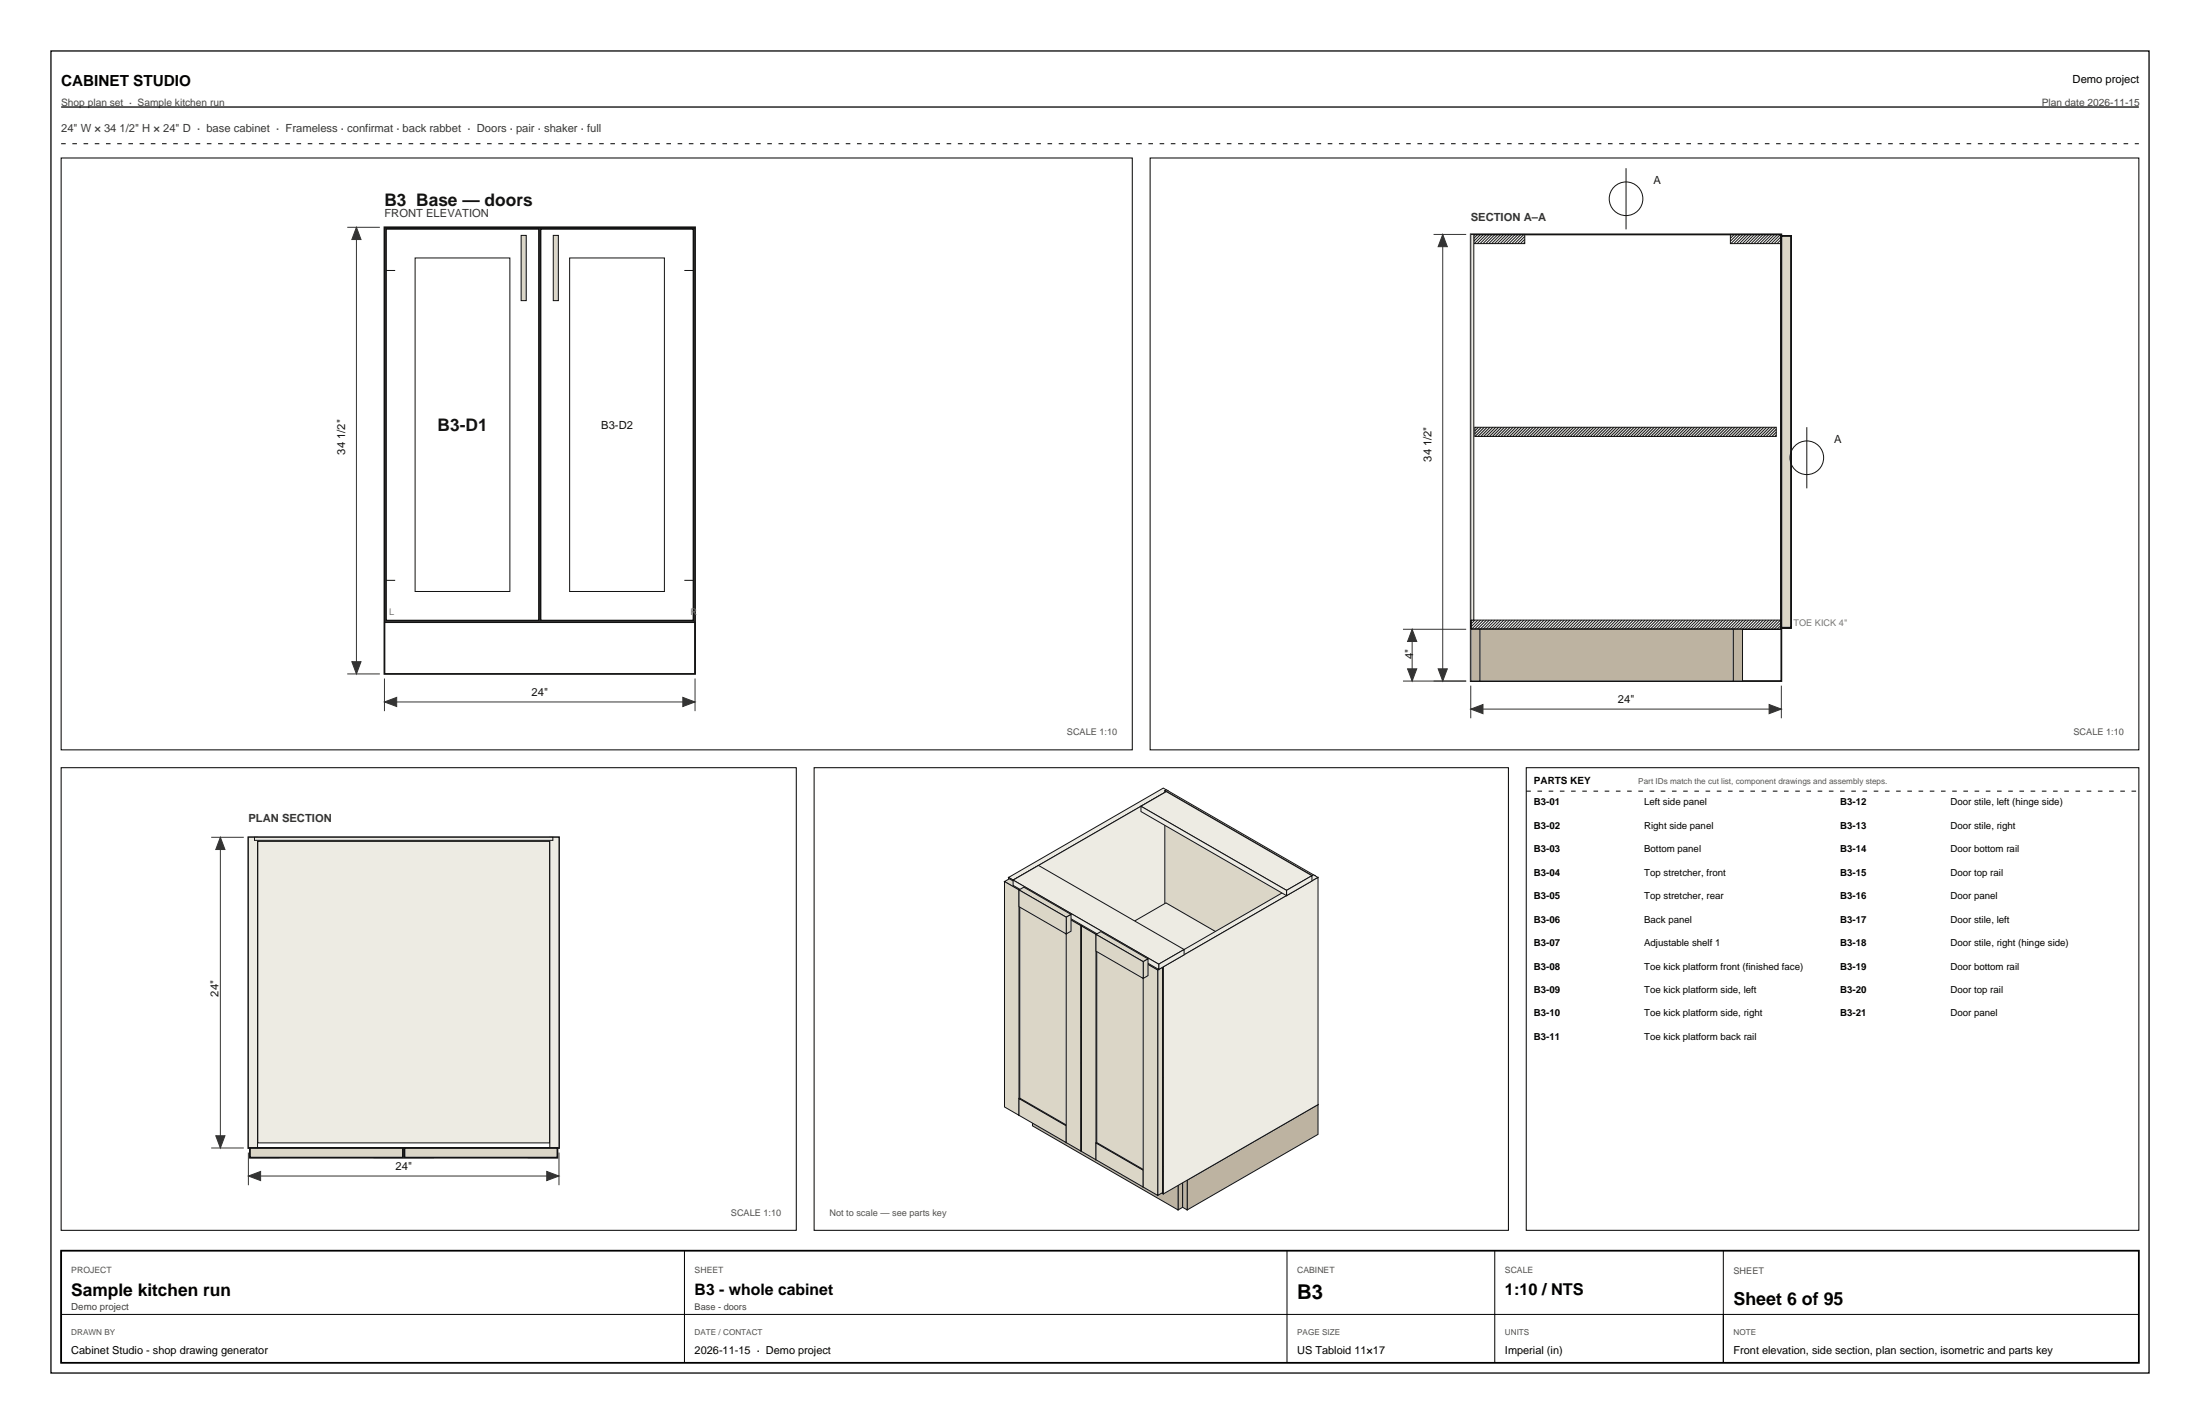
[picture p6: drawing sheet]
<svg xmlns="http://www.w3.org/2000/svg" width="432mm" height="279mm" viewBox="0 0 432 279" stroke-linecap="round" stroke-linejoin="round" font-family="sans-serif">
<path d="M10 10h411.8v259.4h-411.8zM12 21h407.8" fill="none" stroke="#000" stroke-width=".25"/>
<path d="M12 28.2h407.8" fill="none" stroke="#000" stroke-width=".2" stroke-dasharray=".9 1.3" stroke-linecap="butt"/>
<path d="M12 31h210.2v116.1h-210.2z" fill="none" stroke="#000" stroke-width=".2"/>
<path d="M75.5 44.6h60.9v87.6h-60.9zM75.5 122.1h60.9" fill="none" stroke="#121212" stroke-width=".35"/>
<path d="M75.5 122.1v10.1M136.4 122.1v10.1" fill="none" stroke="#121212" stroke-width=".2"/>
<path d="M75.8 44.9h30v76.9h-30z" fill="#fff"/>
<path d="M75.8 44.9h30v76.9h-30z" fill="none" stroke="#121212" stroke-width=".35"/>
<path d="M81.5 50.6h18.6v65.5h-18.6z" fill="none" stroke="#121212" stroke-width=".2"/>
<path d="M87.1 81.9h7.4v2.9h-7.4z" fill="#fff"/>
<path d="M87.1 81.9h7.4v2.9h-7.4z" fill="none" stroke="#fff" stroke-width=".2"/>
<path d="M102.3 46.2h1v12.8h-1z" fill="#dbd6c7"/>
<path d="M75.8 53.1h1.8M102.3 46.2h1v12.8h-1zM75.8 113.9h1.8" fill="none" stroke="#121212" stroke-width=".2"/>
<path d="M106.1 44.9h30v76.9h-30z" fill="#fff"/>
<path d="M106.1 44.9h30v76.9h-30z" fill="none" stroke="#121212" stroke-width=".35"/>
<path d="M111.8 50.6h18.6v65.5h-18.6z" fill="none" stroke="#121212" stroke-width=".2"/>
<path d="M117.4 81.9h7.4v2.9h-7.4z" fill="#fff"/>
<path d="M117.4 81.9h7.4v2.9h-7.4z" fill="none" stroke="#fff" stroke-width=".2"/>
<path d="M108.6 46.2h1v12.8h-1z" fill="#dbd6c7"/>
<path d="M108.6 46.2h1v12.8h-1zM134.3 53.1h1.8M134.3 113.9h1.8" fill="none" stroke="#121212" stroke-width=".2"/>
<path d="M75.5 133.1v6.4M75.5 137.7h60.9M136.4 133.1v6.4" fill="none" stroke="#333" stroke-width=".2"/>
<path d="M75.5 137.7l2.4-.9v1.8z" fill="#333"/>
<path d="M75.5 137.7l2.4-.9v1.8z" fill="none" stroke="#333" stroke-width=".2"/>
<path d="M134 136.8l2.4 .9-2.4 .9z" fill="#333"/>
<path d="M68.2 44.6h6.4M70 44.6v87.6M68.2 132.2h6.4M134 136.8l2.4 .9-2.4 .9z" fill="none" stroke="#333" stroke-width=".2"/>
<path d="M69.1 129.8h1.8l-.9 2.4z" fill="#333"/>
<path d="M69.1 129.8h1.8l-.9 2.4z" fill="none" stroke="#333" stroke-width=".2"/>
<path d="M70 44.6l.9 2.4h-1.8z" fill="#333"/>
<path d="M70 44.6l.9 2.4h-1.8z" fill="none" stroke="#333" stroke-width=".2"/>
<path d="M225.7 31h194.1v116.1h-194.1z" fill="none" stroke="#000" stroke-width=".2"/>
<path d="M288.7 46h60.9v87.6h-60.9z" fill="none" stroke="#121212" stroke-width=".35"/>
<g fill="none" stroke="#121212" stroke-width=".2">
<path d="M288.7 46h60.9v77.5h-60.9zM289.3 46h10v1.8h-10zM289.5 46l-.2 .2M290 46l-.7 .8M290.6 46l-1.3 1.3M291.2 46l-1.8 1.8M291.7 46l-1.8 1.8M292.3 46l-1.8 1.8M292.9 46l-1.8 1.8M293.4 46l-1.8 1.8M294 46l-1.8 1.8M294.6 46l-1.8 1.8"/>
<path d="M295.1 46l-1.8 1.8M295.7 46l-1.8 1.8M296.3 46l-1.8 1.8M296.8 46l-1.8 1.8M297.4 46l-1.8 1.8M298 46l-1.8 1.8M298.5 46l-1.8 1.8M299.1 46l-1.8 1.8M299.3 47.5l-.3 .3M299.3 47l-.9 .8M299.3 46.4l-1.4 1.4M339.6 46h10v1.8h-10z"/>
<path d="M339.8 46l-.2 .2M340.4 46l-.8 .8M341 46l-1.4 1.3M341.5 46l-1.8 1.8M342.1 46l-1.8 1.8M342.7 46l-1.8 1.8M343.2 46l-1.8 1.8M343.8 46l-1.8 1.8M344.4 46l-1.8 1.8M344.9 46l-1.8 1.8M345.5 46l-1.8 1.8M346.1 46l-1.8 1.8"/>
<path d="M346.6 46l-1.8 1.8M347.2 46l-1.8 1.8M347.8 46l-1.8 1.8M348.3 46l-1.8 1.8M348.9 46l-1.8 1.8M349.4 46l-1.8 1.8M349.6 47.5l-.3 .3M349.6 47l-.8 .8M349.6 46.4l-1.4 1.4M288.7 121.7h60.9v1.8h-60.9zM288.9 121.7l-.2 .2M289.5 121.7l-.8 .8"/>
<path d="M290.1 121.7l-1.4 1.4M290.6 121.7l-1.8 1.8M291.2 121.7l-1.8 1.8M291.7 121.7l-1.8 1.8M292.3 121.7l-1.8 1.8M292.9 121.7l-1.8 1.8M293.4 121.7l-1.8 1.8M294 121.7l-1.8 1.8M294.6 121.7l-1.8 1.8M295.1 121.7l-1.8 1.8M295.7 121.7l-1.8 1.8M296.3 121.7l-1.8 1.8"/>
<path d="M296.8 121.7l-1.8 1.8M297.4 121.7l-1.8 1.8M298 121.7l-1.8 1.8M298.5 121.7l-1.8 1.8M299.1 121.7l-1.8 1.8M299.7 121.7l-1.8 1.8M300.2 121.7l-1.8 1.8M300.8 121.7l-1.8 1.8M301.4 121.7l-1.8 1.8M301.9 121.7l-1.8 1.8M302.5 121.7l-1.8 1.8M303.1 121.7l-1.8 1.8"/>
<path d="M303.6 121.7l-1.8 1.8M304.2 121.7l-1.8 1.8M304.8 121.7l-1.8 1.8M305.3 121.7l-1.8 1.8M305.9 121.7l-1.8 1.8M306.5 121.7l-1.8 1.8M307 121.7l-1.8 1.8M307.6 121.7l-1.8 1.8M308.2 121.7l-1.8 1.8M308.7 121.7l-1.8 1.8M309.3 121.7l-1.8 1.8M309.9 121.7l-1.8 1.8"/>
<path d="M310.4 121.7l-1.8 1.8M311 121.7l-1.8 1.8M311.5 121.7l-1.8 1.8M312.1 121.7l-1.8 1.8M312.7 121.7l-1.8 1.8M313.2 121.7l-1.8 1.8M313.8 121.7l-1.8 1.8M314.4 121.7l-1.8 1.8M314.9 121.7l-1.8 1.8M315.5 121.7l-1.8 1.8M316.1 121.7l-1.8 1.8M316.6 121.7l-1.8 1.8"/>
<path d="M317.2 121.7l-1.8 1.8M317.8 121.7l-1.8 1.8M318.3 121.7l-1.8 1.8M318.9 121.7l-1.8 1.8M319.5 121.7l-1.8 1.8M320 121.7l-1.8 1.8M320.6 121.7l-1.8 1.8M321.2 121.7l-1.8 1.8M321.7 121.7l-1.8 1.8M322.3 121.7l-1.8 1.8M322.9 121.7l-1.8 1.8M323.4 121.7l-1.8 1.8"/>
<path d="M324 121.7l-1.8 1.8M324.6 121.7l-1.8 1.8M325.1 121.7l-1.8 1.8M325.7 121.7l-1.8 1.8M326.3 121.7l-1.8 1.8M326.8 121.7l-1.8 1.8M327.4 121.7l-1.8 1.8M328 121.7l-1.8 1.8M328.5 121.7l-1.8 1.8M329.1 121.7l-1.8 1.8M329.6 121.7l-1.8 1.8M330.2 121.7l-1.8 1.8"/>
<path d="M330.8 121.7l-1.8 1.8M331.3 121.7l-1.8 1.8M331.9 121.7l-1.8 1.8M332.5 121.7l-1.8 1.8M333 121.7l-1.8 1.8M333.6 121.7l-1.8 1.8M334.2 121.7l-1.8 1.8M334.7 121.7l-1.8 1.8M335.3 121.7l-1.8 1.8M335.9 121.7l-1.8 1.8M336.4 121.7l-1.8 1.8M337 121.7l-1.8 1.8"/>
<path d="M337.6 121.7l-1.8 1.8M338.1 121.7l-1.8 1.8M338.7 121.7l-1.8 1.8M339.3 121.7l-1.8 1.8M339.8 121.7l-1.8 1.8M340.4 121.7l-1.8 1.8M341 121.7l-1.8 1.8M341.5 121.7l-1.8 1.8M342.1 121.7l-1.8 1.8M342.7 121.7l-1.8 1.8M343.2 121.7l-1.8 1.8M343.8 121.7l-1.8 1.8"/>
<path d="M344.4 121.7l-1.8 1.8M344.9 121.7l-1.8 1.8M345.5 121.7l-1.8 1.8M346.1 121.7l-1.8 1.8M346.6 121.7l-1.8 1.8M347.2 121.7l-1.8 1.8M347.8 121.7l-1.8 1.8M348.3 121.7l-1.8 1.8M348.9 121.7l-1.8 1.8M349.4 121.7l-1.8 1.8M349.6 123.2l-.3 .3M349.6 122.6l-.8 .9"/>
<path d="M349.6 122.1l-1.4 1.4"/>
</g>
<path d="M288.7 46h.6v75.7h-.6z" fill="#edebe3"/>
<path d="M288.7 46h.6v75.7h-.6z" fill="none" stroke="#121212" stroke-width=".2"/>
<path d="M289.5 83.8h59.1v1.8h-59.1z" fill="#edebe3"/>
<g fill="none" stroke="#121212" stroke-width=".2">
<path d="M289.5 83.8h59.1v1.8h-59.1zM289.6 83.8l-.1 .2M290.2 83.8l-.7 .7M290.7 83.8l-1.2 1.3M291.3 83.8l-1.8 1.8M291.9 83.8l-1.8 1.8M292.4 83.8l-1.8 1.8M293 83.8l-1.8 1.8M293.6 83.8l-1.8 1.8M294.1 83.8l-1.8 1.8M294.7 83.8l-1.8 1.8M295.3 83.8l-1.8 1.8"/>
<path d="M295.8 83.8l-1.8 1.8M296.4 83.8l-1.8 1.8M297 83.8l-1.8 1.8M297.5 83.8l-1.8 1.8M298.1 83.8l-1.8 1.8M298.7 83.8l-1.8 1.8M299.2 83.8l-1.8 1.8M299.8 83.8l-1.8 1.8M300.4 83.8l-1.8 1.8M300.9 83.8l-1.8 1.8M301.5 83.8l-1.8 1.8M302.1 83.8l-1.8 1.8"/>
<path d="M302.6 83.8l-1.8 1.8M303.2 83.8l-1.8 1.8M303.8 83.8l-1.8 1.8M304.3 83.8l-1.8 1.8M304.9 83.8l-1.8 1.8M305.5 83.8l-1.8 1.8M306 83.8l-1.8 1.8M306.6 83.8l-1.8 1.8M307.2 83.8l-1.8 1.8M307.7 83.8l-1.8 1.8M308.3 83.8l-1.8 1.8M308.9 83.8l-1.8 1.8"/>
<path d="M309.4 83.8l-1.8 1.8M310 83.8l-1.8 1.8M310.5 83.8l-1.8 1.8M311.1 83.8l-1.8 1.8M311.7 83.8l-1.8 1.8M312.2 83.8l-1.8 1.8M312.8 83.8l-1.8 1.8M313.4 83.8l-1.8 1.8M313.9 83.8l-1.8 1.8M314.5 83.8l-1.8 1.8M315.1 83.8l-1.8 1.8M315.6 83.8l-1.8 1.8"/>
<path d="M316.2 83.8l-1.8 1.8M316.8 83.8l-1.8 1.8M317.3 83.8l-1.8 1.8M317.9 83.8l-1.8 1.8M318.5 83.8l-1.8 1.8M319 83.8l-1.8 1.8M319.6 83.8l-1.8 1.8M320.2 83.8l-1.8 1.8M320.7 83.8l-1.8 1.8M321.3 83.8l-1.8 1.8M321.9 83.8l-1.8 1.8M322.4 83.8l-1.8 1.8"/>
<path d="M323 83.8l-1.8 1.8M323.6 83.8l-1.8 1.8M324.1 83.8l-1.8 1.8M324.7 83.8l-1.8 1.8M325.3 83.8l-1.8 1.8M325.8 83.8l-1.8 1.8M326.4 83.8l-1.8 1.8M327 83.8l-1.8 1.8M327.5 83.8l-1.8 1.8M328.1 83.8l-1.8 1.8M328.6 83.8l-1.8 1.8M329.2 83.8l-1.8 1.8"/>
<path d="M329.8 83.8l-1.8 1.8M330.3 83.8l-1.8 1.8M330.9 83.8l-1.8 1.8M331.5 83.8l-1.8 1.8M332 83.8l-1.8 1.8M332.6 83.8l-1.8 1.8M333.2 83.8l-1.8 1.8M333.7 83.8l-1.8 1.8M334.3 83.8l-1.8 1.8M334.9 83.8l-1.8 1.8M335.4 83.8l-1.8 1.8M336 83.8l-1.8 1.8"/>
<path d="M336.6 83.8l-1.8 1.8M337.1 83.8l-1.8 1.8M337.7 83.8l-1.8 1.8M338.3 83.8l-1.8 1.8M338.8 83.8l-1.8 1.8M339.4 83.8l-1.8 1.8M340 83.8l-1.8 1.8M340.5 83.8l-1.8 1.8M341.1 83.8l-1.8 1.8M341.7 83.8l-1.8 1.8M342.2 83.8l-1.8 1.8M342.8 83.8l-1.8 1.8"/>
<path d="M343.4 83.8l-1.8 1.8M343.9 83.8l-1.8 1.8M344.5 83.8l-1.8 1.8M345.1 83.8l-1.8 1.8M345.6 83.8l-1.8 1.8M346.2 83.8l-1.8 1.8M346.8 83.8l-1.8 1.8M347.3 83.8l-1.8 1.8M347.9 83.8l-1.8 1.8M348.4 83.8l-1.8 1.8M348.6 85.4l-.3 .2M348.6 84.8l-.8 .8"/>
<path d="M348.6 84.2l-1.4 1.4"/>
</g>
<path d="M340.2 123.5h1.8v10.1h-1.8z" fill="#bdb3a1"/>
<path d="M340.2 123.5h1.8v10.1h-1.8z" fill="none" stroke="#121212" stroke-width=".2"/>
<path d="M288.7 123.5h51.5v10.1h-51.5z" fill="#bdb3a1"/>
<path d="M288.7 123.5h51.5v10.1h-51.5z" fill="none" stroke="#121212" stroke-width=".2"/>
<path d="M288.7 123.5h51.5v10.1h-51.5z" fill="#bdb3a1"/>
<path d="M288.7 123.5h51.5v10.1h-51.5z" fill="none" stroke="#121212" stroke-width=".2"/>
<path d="M288.7 123.5h1.8v10.1h-1.8z" fill="#bdb3a1"/>
<path d="M288.7 123.5h1.8v10.1h-1.8z" fill="none" stroke="#121212" stroke-width=".2"/>
<path d="M349.6 46.3h1.9v76.9h-1.9z" fill="#fff"/>
<path d="M349.6 46.3h1.9v76.9h-1.9z" fill="none" stroke="#121212" stroke-width=".2"/>
<path d="M349.6 46.3h1.9v76.9h-1.9z" fill="#fff"/>
<path d="M349.6 46.3h1.9v76.9h-1.9z" fill="none" stroke="#121212" stroke-width=".2"/>
<path d="M349.6 117.5h1.9v5.7h-1.9z" fill="#fff"/>
<path d="M349.6 117.5h1.9v5.7h-1.9z" fill="none" stroke="#121212" stroke-width=".2"/>
<path d="M349.6 46.3h1.9v5.7h-1.9z" fill="#fff"/>
<path d="M349.6 46.3h1.9v5.7h-1.9z" fill="none" stroke="#121212" stroke-width=".2"/>
<path d="M349.6 51.4h.6v67.1h-.6z" fill="#fff"/>
<path d="M349.6 51.4h.6v67.1h-.6z" fill="none" stroke="#121212" stroke-width=".2"/>
<path d="M349.6 46.3h1.9v76.9h-1.9z" fill="#fff"/>
<path d="M349.6 46.3h1.9v76.9h-1.9z" fill="none" stroke="#121212" stroke-width=".2"/>
<path d="M349.6 46.3h1.9v76.9h-1.9z" fill="#fff"/>
<path d="M349.6 46.3h1.9v76.9h-1.9z" fill="none" stroke="#121212" stroke-width=".2"/>
<path d="M349.6 117.5h1.9v5.7h-1.9z" fill="#fff"/>
<path d="M349.6 117.5h1.9v5.7h-1.9z" fill="none" stroke="#121212" stroke-width=".2"/>
<path d="M349.6 46.3h1.9v5.7h-1.9z" fill="#fff"/>
<path d="M349.6 46.3h1.9v5.7h-1.9z" fill="none" stroke="#121212" stroke-width=".2"/>
<path d="M349.6 51.4h.6v67.1h-.6z" fill="#fff"/>
<path d="M349.6 51.4h.6v67.1h-.6z" fill="none" stroke="#121212" stroke-width=".2"/>
<path d="M349.6 46.3h1.9v76.9h-1.9z" fill="#dbd6c7"/>
<path d="M349.6 46.3h1.9v76.9h-1.9z" fill="none" stroke="#121212" stroke-width=".35"/>
<path d="M349.6 46.3h1.9v76.9h-1.9z" fill="#dbd6c7"/>
<path d="M349.6 46.3h1.9v76.9h-1.9z" fill="none" stroke="#121212" stroke-width=".35"/>
<path d="M288.7 134.5v6.4M288.7 139.1h60.9M349.6 134.5v6.4" fill="none" stroke="#333" stroke-width=".2"/>
<path d="M288.7 139.1l2.4-.9v1.8z" fill="#333"/>
<path d="M288.7 139.1l2.4-.9v1.8z" fill="none" stroke="#333" stroke-width=".2"/>
<path d="M347.2 138.2l2.4 .9-2.4 .9z" fill="#333"/>
<path d="M281.4 46h6.4M283.2 46v87.6M281.4 133.6h6.4M347.2 138.2l2.4 .9-2.4 .9z" fill="none" stroke="#333" stroke-width=".2"/>
<path d="M282.3 131.2h1.8l-.9 2.4z" fill="#333"/>
<path d="M282.3 131.2h1.8l-.9 2.4z" fill="none" stroke="#333" stroke-width=".2"/>
<path d="M283.2 46l.9 2.4h-1.8z" fill="#333"/>
<path d="M283.2 46l.9 2.4h-1.8zM275.4 133.6h12.4M275.4 123.5h12.4M277.2 123.5v10.1" fill="none" stroke="#333" stroke-width=".2"/>
<path d="M276.3 131.2h1.8l-.9 2.4z" fill="#333"/>
<path d="M276.3 131.2h1.8l-.9 2.4z" fill="none" stroke="#333" stroke-width=".2"/>
<path d="M277.2 123.5l.9 2.4h-1.8z" fill="#333"/>
<path d="M277.2 123.5l.9 2.4h-1.8z" fill="none" stroke="#333" stroke-width=".2"/>
<g fill="none" stroke="#121212" stroke-width=".2">
<path d="M319.1 33v12M354.6 83.8v12"/>
<circle cx="319.1" cy="39" r="3.3"/>
<circle cx="354.6" cy="89.8" r="3.3"/>
</g>
<path d="M12 150.6h144.3v90.8h-144.3z" fill="none" stroke="#000" stroke-width=".2"/>
<path d="M48.8 164.3h60.9v60.9h-60.9z" fill="none" stroke="#121212" stroke-width=".35"/>
<path d="M48.8 164.3h1.8v60.9h-1.8z" fill="#edebe3"/>
<path d="M48.8 164.3h1.8v60.9h-1.8z" fill="none" stroke="#121212" stroke-width=".2"/>
<path d="M107.9 164.3h1.8v60.9h-1.8z" fill="#edebe3"/>
<path d="M107.9 164.3h1.8v60.9h-1.8z" fill="none" stroke="#121212" stroke-width=".2"/>
<path d="M50 164.3h58.5v.6h-58.5z" fill="#edebe3"/>
<path d="M50 164.3h58.5v.6h-58.5z" fill="none" stroke="#121212" stroke-width=".2"/>
<path d="M50.6 165.1h57.3v59.1h-57.3z" fill="#edebe3"/>
<path d="M50.6 165.1h57.3v59.1h-57.3z" fill="none" stroke="#121212" stroke-width=".2"/>
<path d="M49.1 225.2h5.7v1.9h-5.7z" fill="#edebe3"/>
<path d="M49.1 225.2h5.7v1.9h-5.7z" fill="none" stroke="#121212" stroke-width=".2"/>
<path d="M73.4 225.2h5.7v1.9h-5.7z" fill="#edebe3"/>
<path d="M73.4 225.2h5.7v1.9h-5.7z" fill="none" stroke="#121212" stroke-width=".2"/>
<path d="M53.8 225.2h20.2v.6h-20.2z" fill="#edebe3"/>
<path d="M53.8 225.2h20.2v.6h-20.2z" fill="none" stroke="#121212" stroke-width=".2"/>
<path d="M79.4 225.2h5.7v1.9h-5.7z" fill="#edebe3"/>
<path d="M79.4 225.2h5.7v1.9h-5.7z" fill="none" stroke="#121212" stroke-width=".2"/>
<path d="M103.7 225.2h5.7v1.9h-5.7z" fill="#edebe3"/>
<path d="M103.7 225.2h5.7v1.9h-5.7z" fill="none" stroke="#121212" stroke-width=".2"/>
<path d="M84.1 225.2h20.2v.6h-20.2z" fill="#edebe3"/>
<path d="M84.1 225.2h20.2v.6h-20.2z" fill="none" stroke="#121212" stroke-width=".2"/>
<path d="M49.1 225.2h30v1.9h-30z" fill="#dbd6c7"/>
<path d="M49.1 225.2h30v1.9h-30z" fill="none" stroke="#121212" stroke-width=".35"/>
<path d="M79.4 225.2h30v1.9h-30z" fill="#dbd6c7"/>
<path d="M79.4 225.2h30v1.9h-30z" fill="none" stroke="#121212" stroke-width=".35"/>
<path d="M48.8 226.1v6.4M48.8 230.7h60.9M109.7 226.1v6.4" fill="none" stroke="#333" stroke-width=".2"/>
<path d="M48.8 230.7l2.4-.9v1.8z" fill="#333"/>
<path d="M48.8 230.7l2.4-.9v1.8z" fill="none" stroke="#333" stroke-width=".2"/>
<path d="M107.3 229.8l2.4 .9-2.4 .9z" fill="#333"/>
<path d="M41.5 164.3h6.4M43.3 164.3v60.9M41.5 225.2h6.4M107.3 229.8l2.4 .9-2.4 .9z" fill="none" stroke="#333" stroke-width=".2"/>
<path d="M42.4 222.8h1.8l-.9 2.4z" fill="#333"/>
<path d="M42.4 222.8h1.8l-.9 2.4z" fill="none" stroke="#333" stroke-width=".2"/>
<path d="M43.3 164.3l.9 2.4h-1.8z" fill="#333"/>
<path d="M43.3 164.3l.9 2.4h-1.8z" fill="none" stroke="#333" stroke-width=".2"/>
<path d="M159.8 150.6h136.3v90.8h-136.3z" fill="none" stroke="#000" stroke-width=".2"/>
<path d="M202.6 214l25.7-14.8 .9 .5-25.7 14.8z" fill="#bdb3a1"/>
<path d="M202.6 214l25.7-14.8 .9 .5-25.7 14.8z" fill="none" stroke="#121212" stroke-width=".2"/>
<path d="M203.5 214.5l25.7-14.8v5.9l-25.7 14.8z" fill="#bdb3a1"/>
<path d="M203.5 214.5l25.7-14.8v5.9l-25.7 14.8z" fill="none" stroke="#121212" stroke-width=".2"/>
<path d="M202.6 214l.9 .5v5.9l-.9-.5z" fill="#bdb3a1"/>
<path d="M202.6 214l.9 .5v5.9l-.9-.5z" fill="none" stroke="#121212" stroke-width=".2"/>
<path d="M228.3 200.2l.9-.5 28.6 16.5-.9 .5z" fill="#bdb3a1"/>
<path d="M228.3 200.2l.9-.5 28.6 16.5-.9 .5z" fill="none" stroke="#121212" stroke-width=".2"/>
<path d="M256.9 216.7l.9-.5v5.9l-.9 .5z" fill="#bdb3a1"/>
<path d="M256.9 216.7l.9-.5v5.9l-.9 .5z" fill="none" stroke="#121212" stroke-width=".2"/>
<path d="M228.3 200.2l28.6 16.5v5.9l-28.6-16.5z" fill="#bdb3a1"/>
<path d="M228.3 200.2l28.6 16.5v5.9l-28.6-16.5z" fill="none" stroke="#121212" stroke-width=".2"/>
<path d="M198 172.2l30.3-17.6 .9 .5-30.4 17.6z" fill="#edebe3"/>
<path d="M198 172.2l30.3-17.6 .9 .5-30.4 17.6z" fill="none" stroke="#121212" stroke-width=".2"/>
<path d="M198.8 172.7l30.4-17.6v44.6l-30.4 17.5z" fill="#edebe3"/>
<path d="M198.8 172.7l30.4-17.6v44.6l-30.4 17.5z" fill="none" stroke="#121212" stroke-width=".2"/>
<path d="M198 172.2l.8 .5v44.5l-.8-.5z" fill="#edebe3"/>
<path d="M198 172.2l.8 .5v44.5l-.8-.5z" fill="none" stroke="#121212" stroke-width=".2"/>
<path d="M198.8 216.2l30.4-17.5 28.6 16.5-30.4 17.5z" fill="#edebe3"/>
<path d="M198.8 216.2l30.4-17.5 28.6 16.5-30.4 17.5z" fill="none" stroke="#121212" stroke-width=".2"/>
<path d="M227.4 232.7l30.4-17.5v1l-30.4 17.5z" fill="#edebe3"/>
<path d="M227.4 232.7l30.4-17.5v1l-30.4 17.5z" fill="none" stroke="#121212" stroke-width=".2"/>
<path d="M198.8 216.2l28.6 16.5v1l-28.6-16.5z" fill="#edebe3"/>
<path d="M198.8 216.2l28.6 16.5v1l-28.6-16.5z" fill="none" stroke="#121212" stroke-width=".2"/>
<path d="M228.6 155.1l.3-.1 29.2 16.8-.3 .2z" fill="#dbd6c7"/>
<path d="M228.6 155.1l.3-.1 29.2 16.8-.3 .2zM257.8 172l.3-.2v43.5l-.3 .2z" fill="none" stroke="#121212" stroke-width=".2"/>
<path d="M257.9 171.8v43.7" fill="none" stroke="#dbd6c7" stroke-width=".3"/>
<path d="M228.6 155.1l29.2 16.9v43.5l-29.2-16.8z" fill="#dbd6c7"/>
<path d="M228.6 155.1l29.2 16.9v43.5l-29.2-16.8z" fill="none" stroke="#121212" stroke-width=".2"/>
<path d="M199.4 194.2l29.4-17 28.6 16.4-29.5 17z" fill="#edebe3"/>
<path d="M199.4 194.2l29.4-17 28.6 16.4-29.5 17z" fill="none" stroke="#121212" stroke-width=".2"/>
<path d="M227.9 210.6l29.5-17v1.1l-29.5 17z" fill="#edebe3"/>
<path d="M227.9 210.6l29.5-17v1.1l-29.5 17z" fill="none" stroke="#121212" stroke-width=".2"/>
<path d="M199.4 194.2l28.5 16.4v1.1l-28.5-16.5z" fill="#edebe3"/>
<path d="M199.4 194.2l28.5 16.4v1.1l-28.5-16.5z" fill="none" stroke="#121212" stroke-width=".2"/>
<path d="M202.6 215.1l.9-.6 28.6 16.5-.9 .6z" fill="#bdb3a1"/>
<path d="M202.6 215.1l.9-.6 28.6 16.5-.9 .6z" fill="none" stroke="#121212" stroke-width=".2"/>
<path d="M231.2 231.6l.9-.6v5.9l-.9 .5z" fill="#bdb3a1"/>
<path d="M231.2 231.6l.9-.6v5.9l-.9 .5z" fill="none" stroke="#121212" stroke-width=".2"/>
<path d="M202.6 215.1l28.6 16.5v5.8l-28.6-16.5z" fill="#bdb3a1"/>
<path d="M202.6 215.1l28.6 16.5v5.8l-28.6-16.5z" fill="none" stroke="#121212" stroke-width=".2"/>
<path d="M232.1 231l25.7-14.8 .9 .5-25.7 14.9z" fill="#bdb3a1"/>
<path d="M232.1 231l25.7-14.8 .9 .5-25.7 14.9z" fill="none" stroke="#121212" stroke-width=".2"/>
<path d="M233 231.6l25.7-14.9v5.9l-25.7 14.8z" fill="#bdb3a1"/>
<path d="M233 231.6l25.7-14.9v5.9l-25.7 14.8z" fill="none" stroke="#121212" stroke-width=".2"/>
<path d="M232.1 231l.9 .6v5.8l-.9-.5z" fill="#bdb3a1"/>
<path d="M232.1 231l.9 .6v5.8l-.9-.5z" fill="none" stroke="#121212" stroke-width=".2"/>
<path d="M227.4 189.2l30.4-17.6 .9 .6-30.4 17.5z" fill="#edebe3"/>
<path d="M227.4 189.2l30.4-17.6 .9 .6-30.4 17.5z" fill="none" stroke="#121212" stroke-width=".2"/>
<path d="M228.3 189.7l30.4-17.5v44.5l-30.4 17.6z" fill="#edebe3"/>
<path d="M228.3 189.7l30.4-17.5v44.5l-30.4 17.6z" fill="none" stroke="#121212" stroke-width=".2"/>
<path d="M227.4 189.2l.9 .5v44.6l-.9-.6z" fill="#edebe3"/>
<path d="M227.4 189.2l.9 .5v44.6l-.9-.6z" fill="none" stroke="#121212" stroke-width=".2"/>
<path d="M197.2 173l.9-.6 2.8 1.7-.9 .5z" fill="#dbd6c7"/>
<path d="M197.2 173l.9-.6 2.8 1.7-.9 .5z" fill="none" stroke="#121212" stroke-width=".2"/>
<path d="M200 174.6l.9-.5v44.2l-.9 .5z" fill="#dbd6c7"/>
<path d="M200 174.6l.9-.5v44.2l-.9 .5z" fill="none" stroke="#121212" stroke-width=".2"/>
<path d="M197.2 173l2.8 1.6v44.2l-2.8-1.6z" fill="#dbd6c7"/>
<path d="M197.2 173l2.8 1.6v44.2l-2.8-1.6z" fill="none" stroke="#121212" stroke-width=".2"/>
<path d="M200 215.5l.9-.5 9.3 5.4-.9 .5z" fill="#dbd6c7"/>
<path d="M200 215.5l.9-.5 9.3 5.4-.9 .5z" fill="none" stroke="#121212" stroke-width=".2"/>
<path d="M209.3 220.9l.9-.5v3.2l-.9 .6z" fill="#dbd6c7"/>
<path d="M209.3 220.9l.9-.5v3.2l-.9 .6z" fill="none" stroke="#121212" stroke-width=".2"/>
<path d="M200 215.5l9.3 5.4v3.3l-9.3-5.4z" fill="#dbd6c7"/>
<path d="M200 215.5l9.3 5.4v3.3l-9.3-5.4z" fill="none" stroke="#121212" stroke-width=".2"/>
<path d="M200.2 176.9l.3-.2 10 5.8-.3 .2z" fill="#dbd6c7"/>
<path d="M200.2 176.9l.3-.2 10 5.8-.3 .2zM210.2 182.7l.3-.2v38.6l-.3 .2z" fill="none" stroke="#121212" stroke-width=".2"/>
<path d="M210.4 182.5v38.8" fill="none" stroke="#dbd6c7" stroke-width=".3"/>
<path d="M200.2 176.9l10 5.8v38.6l-10-5.8z" fill="#dbd6c7"/>
<path d="M200.2 176.9l10 5.8v38.6l-10-5.8z" fill="none" stroke="#121212" stroke-width=".2"/>
<path d="M223.9 158.2l5-2.9 28.6 16.5-5 2.9z" fill="#edebe3"/>
<path d="M223.9 158.2l5-2.9 28.6 16.5-5 2.9z" fill="none" stroke="#121212" stroke-width=".2"/>
<path d="M252.5 174.7l5-2.9v1.1l-5 2.8z" fill="#edebe3"/>
<path d="M252.5 174.7l5-2.9v1.1l-5 2.8z" fill="none" stroke="#121212" stroke-width=".2"/>
<path d="M223.9 158.2l28.6 16.5v1l-28.6-16.5z" fill="#edebe3"/>
<path d="M223.9 158.2l28.6 16.5v1l-28.6-16.5z" fill="none" stroke="#121212" stroke-width=".2"/>
<path d="M209.3 180l.9-.6 2.9 1.7-1 .5z" fill="#dbd6c7"/>
<path d="M209.3 180l.9-.6 2.9 1.7-1 .5z" fill="none" stroke="#121212" stroke-width=".2"/>
<path d="M212.1 181.6l1-.5v44.2l-1 .5z" fill="#dbd6c7"/>
<path d="M212.1 181.6l1-.5v44.2l-1 .5z" fill="none" stroke="#121212" stroke-width=".2"/>
<path d="M209.3 180l2.8 1.6v44.2l-2.8-1.6z" fill="#dbd6c7"/>
<path d="M209.3 180l2.8 1.6v44.2l-2.8-1.6z" fill="none" stroke="#121212" stroke-width=".2"/>
<path d="M212.3 181.7l.9-.6 2.9 1.7-1 .5z" fill="#dbd6c7"/>
<path d="M212.3 181.7l.9-.6 2.9 1.7-1 .5z" fill="none" stroke="#121212" stroke-width=".2"/>
<path d="M215.1 183.3l1-.5v44.2l-1 .6z" fill="#dbd6c7"/>
<path d="M215.1 183.3l1-.5v44.2l-1 .6z" fill="none" stroke="#121212" stroke-width=".2"/>
<path d="M212.3 181.7l2.8 1.6v44.3l-2.8-1.7z" fill="#dbd6c7"/>
<path d="M212.3 181.7l2.8 1.6v44.3l-2.8-1.7z" fill="none" stroke="#121212" stroke-width=".2"/>
<path d="M215.1 224.3l1-.6 9.2 5.4-.9 .5z" fill="#dbd6c7"/>
<path d="M215.1 224.3l1-.6 9.2 5.4-.9 .5z" fill="none" stroke="#121212" stroke-width=".2"/>
<path d="M224.4 229.6l.9-.5v3.3l-.9 .5z" fill="#dbd6c7"/>
<path d="M224.4 229.6l.9-.5v3.3l-.9 .5z" fill="none" stroke="#121212" stroke-width=".2"/>
<path d="M215.1 224.3l9.3 5.3v3.3l-9.3-5.3z" fill="#dbd6c7"/>
<path d="M215.1 224.3l9.3 5.3v3.3l-9.3-5.3z" fill="none" stroke="#121212" stroke-width=".2"/>
<path d="M215.3 185.6l.3-.2 10 5.9-.3 .1z" fill="#dbd6c7"/>
<path d="M215.3 185.6l.3-.2 10 5.9-.3 .1zM225.3 191.4l.3-.1v38.5l-.3 .2z" fill="none" stroke="#121212" stroke-width=".2"/>
<path d="M225.5 191.3v38.7" fill="none" stroke="#dbd6c7" stroke-width=".3"/>
<path d="M215.3 185.6l10 5.8v38.6l-10-5.8z" fill="#dbd6c7"/>
<path d="M215.3 185.6l10 5.8v38.6l-10-5.8z" fill="none" stroke="#121212" stroke-width=".2"/>
<path d="M224.4 188.7l.9-.6 2.9 1.7-1 .5z" fill="#dbd6c7"/>
<path d="M224.4 188.7l.9-.6 2.9 1.7-1 .5z" fill="none" stroke="#121212" stroke-width=".2"/>
<path d="M227.2 190.3l1-.5v44.2l-1 .6z" fill="#dbd6c7"/>
<path d="M227.2 190.3l1-.5v44.2l-1 .6z" fill="none" stroke="#121212" stroke-width=".2"/>
<path d="M224.4 188.7l2.8 1.6v44.3l-2.8-1.7z" fill="#dbd6c7"/>
<path d="M224.4 188.7l2.8 1.6v44.3l-2.8-1.7z" fill="none" stroke="#121212" stroke-width=".2"/>
<path d="M198.8 172.7l5-2.9 28.6 16.5-5 2.9z" fill="#edebe3"/>
<path d="M198.8 172.7l5-2.9 28.6 16.5-5 2.9z" fill="none" stroke="#121212" stroke-width=".2"/>
<path d="M227.4 189.2l5-2.9v1l-5 2.9z" fill="#edebe3"/>
<path d="M227.4 189.2l5-2.9v1l-5 2.9z" fill="none" stroke="#121212" stroke-width=".2"/>
<path d="M198.8 172.7l28.6 16.5v1l-28.6-16.5z" fill="#edebe3"/>
<path d="M198.8 172.7l28.6 16.5v1l-28.6-16.5z" fill="none" stroke="#121212" stroke-width=".2"/>
<path d="M200 174.6l.9-.5 9.3 5.3-.9 .6z" fill="#dbd6c7"/>
<path d="M200 174.6l.9-.5 9.3 5.3-.9 .6z" fill="none" stroke="#121212" stroke-width=".2"/>
<path d="M209.3 180l.9-.6v3.3l-.9 .6z" fill="#dbd6c7"/>
<path d="M209.3 180l.9-.6v3.3l-.9 .6z" fill="none" stroke="#121212" stroke-width=".2"/>
<path d="M200 174.6l9.3 5.4v3.3l-9.3-5.4z" fill="#dbd6c7"/>
<path d="M200 174.6l9.3 5.4v3.3l-9.3-5.4z" fill="none" stroke="#121212" stroke-width=".2"/>
<path d="M215.1 183.3l1-.5 9.2 5.3-.9 .6z" fill="#dbd6c7"/>
<path d="M215.1 183.3l1-.5 9.2 5.3-.9 .6z" fill="none" stroke="#121212" stroke-width=".2"/>
<path d="M224.4 188.7l.9-.6v3.3l-.9 .6z" fill="#dbd6c7"/>
<path d="M224.4 188.7l.9-.6v3.3l-.9 .6z" fill="none" stroke="#121212" stroke-width=".2"/>
<path d="M215.1 183.3l9.3 5.4v3.3l-9.3-5.4z" fill="#dbd6c7"/>
<path d="M215.1 183.3l9.3 5.4v3.3l-9.3-5.4z" fill="none" stroke="#121212" stroke-width=".2"/>
<path d="M299.6 150.6h120.2v90.8h-120.2zM12 245.4v22M12 257.9h407.8M134.3 245.4v22M252.6 245.4v22M293.4 245.4v22M338.2 245.4v22" fill="none" stroke="#000" stroke-width=".2"/>
<path d="M299.6 155.2h120.2" fill="none" stroke="#000" stroke-width=".2" stroke-dasharray=".9 1.3" stroke-linecap="butt"/>
<path d="M12 245.4h407.8v22h-407.8z" fill="none" stroke="#000" stroke-width=".35"/>
<text font-size="4" x="254.6" y="254.8">B3</text>
<text font-size="3.5" x="340.2" y="256">Sheet 6 of 95</text>
<g font-size="3.4" fill="#111">
<text x="75.5" y="40.4">B3 Base — doors</text>
<text x="85.9" y="84.5">B3-D1</text>
</g>
<text font-size="3.4" x="14" y="254.3">Sample kitchen run</text>
<text font-size="3.2" x="295.4" y="254.1">1:10 / NTS</text>
<text font-size="3.1" x="136.3" y="254">B3 - whole cabinet</text>
<text font-size="3" x="12" y="16.9">CABINET STUDIO</text>
<text font-size="2.2" x="406.8" y="16.3">Demo project</text>
<text font-size="2.2" fill="#373737" x="12" y="25.9">24&quot; W × 34 1/2&quot; H × 24&quot; D · base cabinet · Frameless · confirmat · back rabbet · Doors · pair · shaker · full</text>
<g font-size="2.2" fill="#111">
<text x="324.5" y="36.2">A</text>
<text x="67.7" y="89.2" transform="rotate(-90 67.7 89.2)">34 1/2&quot;</text>
<text x="118" y="84.1">B3-D2</text>
<text x="360" y="87">A</text>
<text x="280.9" y="90.6" transform="rotate(-90 280.9 90.6)">34 1/2&quot;</text>
<text x="277.4" y="129.3" transform="rotate(-90 277.4 129.3)">4&quot;</text>
<text x="104.3" y="136.5">24&quot;</text>
<text x="317.6" y="137.9">24&quot;</text>
<text x="42.9" y="195.5" transform="rotate(-90 42.9 195.5)">24&quot;</text>
<text x="77.6" y="229.5">24&quot;</text>
</g>
<g font-size="2.2" fill="#333">
<text x="75.5" y="42.6">FRONT ELEVATION</text>
<text x="288.7" y="43.4">SECTION A–A</text>
<text x="48.8" y="161.3">PLAN SECTION</text>
</g>
<g font-size="2.1">
<text x="14" y="265.6">Cabinet Studio - shop drawing generator</text>
<text x="136.3" y="265.6">2026-11-15 · Demo project</text>
<text x="254.6" y="265.6">US Tabloid 11×17</text>
<text x="295.4" y="265.6">Imperial (in)</text>
<text x="340.2" y="265.6">Front elevation, side section, plan section, isometric and parts key</text>
</g>
<g font-size="2" fill="#464646">
<text x="12" y="20.7">Shop plan set · Sample kitchen run</text>
<text x="400.7" y="20.7">Plan date 2026-11-15</text>
</g>
<text font-size="2" x="301.1" y="153.8">PARTS KEY</text>
<g font-size="1.9">
<text x="301.1" y="158">B3-01</text>
<text x="322.7" y="158">Left side panel</text>
<text x="361.2" y="158">B3-12</text>
<text x="382.8" y="158">Door stile, left (hinge side)</text>
<text x="301.1" y="162.6">B3-02</text>
<text x="301.1" y="167.2">B3-03</text>
<text x="322.7" y="162.6">Right side panel</text>
<text x="322.7" y="167.2">Bottom panel</text>
<text x="361.2" y="162.6">B3-13</text>
<text x="361.2" y="167.2">B3-14</text>
<text x="382.8" y="162.6">Door stile, right</text>
<text x="382.8" y="167.2">Door bottom rail</text>
<text x="301.1" y="171.8">B3-04</text>
<text x="322.7" y="171.8">Top stretcher, front</text>
<text x="361.2" y="171.8">B3-15</text>
<text x="382.8" y="171.8">Door top rail</text>
<text x="301.1" y="176.4">B3-05</text>
<text x="322.7" y="176.4">Top stretcher, rear</text>
<text x="361.2" y="176.4">B3-16</text>
<text x="382.8" y="176.4">Door panel</text>
<text x="301.1" y="181">B3-06</text>
<text x="301.1" y="185.6">B3-07</text>
<text x="322.7" y="181">Back panel</text>
<text x="322.7" y="185.6">Adjustable shelf 1</text>
<text x="361.2" y="181">B3-17</text>
<text x="361.2" y="185.6">B3-18</text>
<text x="382.8" y="181">Door stile, left</text>
<text x="382.8" y="185.6">Door stile, right (hinge side)</text>
<text x="301.1" y="190.2">B3-08</text>
<text x="322.7" y="190.2">Toe kick platform front (finished face)</text>
<text x="361.2" y="190.2">B3-19</text>
<text x="382.8" y="190.2">Door bottom rail</text>
<text x="301.1" y="194.8">B3-09</text>
<text x="322.7" y="194.8">Toe kick platform side, left</text>
<text x="361.2" y="194.8">B3-20</text>
<text x="382.8" y="194.8">Door top rail</text>
<text x="301.1" y="199.4">B3-10</text>
<text x="322.7" y="199.4">Toe kick platform side, right</text>
<text x="361.2" y="199.4">B3-21</text>
<text x="382.8" y="199.4">Door panel</text>
<text x="301.1" y="204">B3-11</text>
<text x="322.7" y="204">Toe kick platform back rail</text>
</g>
<text font-size="1.9" fill="#404040" x="14" y="257.1">Demo project</text>
<g font-size="1.8" fill="#777">
<text x="76.4" y="120.6">L</text>
<text x="135.5" y="120.6">R</text>
<text x="352" y="122.9">TOE KICK 4&quot;</text>
</g>
<g font-size="1.8" fill="#505050">
<text x="209.4" y="144.2">SCALE 1:10</text>
<text x="407" y="144.2">SCALE 1:10</text>
<text x="143.5" y="238.5">SCALE 1:10</text>
<text x="162.8" y="238.5">Not to scale — see parts key</text>
<text x="340.2" y="249.9">SHEET</text>
</g>
<text font-size="1.8" fill="#404040" x="136.3" y="257">Base - doors</text>
<g font-size="1.7" fill="#505050">
<text x="14" y="249.8">PROJECT</text>
<text x="136.3" y="249.8">SHEET</text>
<text x="254.6" y="249.8">CABINET</text>
<text x="295.4" y="249.8">SCALE</text>
</g>
<text font-size="1.6" fill="#555" x="321.6" y="153.8">Part IDs match the cut list, component drawings and assembly steps.</text>
<g font-size="1.6" fill="#505050">
<text x="14" y="261.9">DRAWN BY</text>
<text x="136.3" y="261.9">DATE / CONTACT</text>
<text x="254.6" y="261.9">PAGE SIZE</text>
<text x="295.4" y="261.9">UNITS</text>
<text x="340.2" y="261.9">NOTE</text>
</g>
</svg>
